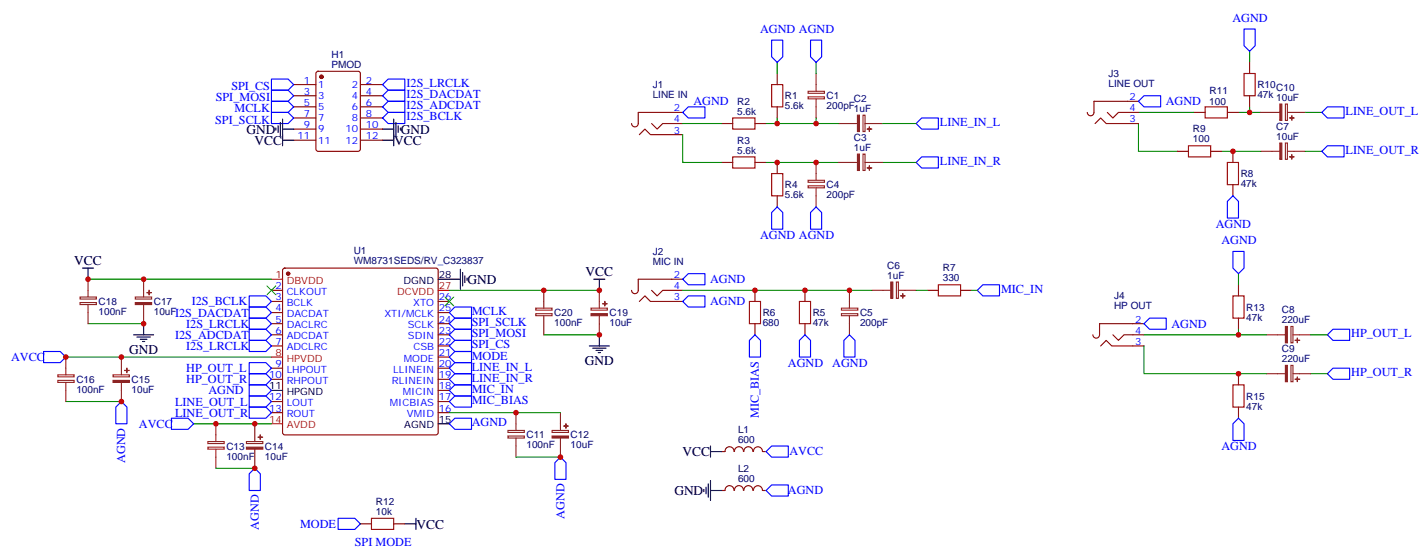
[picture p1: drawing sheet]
<svg xmlns="http://www.w3.org/2000/svg" width="453mm" height="178mm" viewBox="0 0 453 178" stroke-linecap="round" stroke-linejoin="round" font-family="sans-serif">
<g fill="none" stroke="#870000" stroke-width=".35">
<path d="M396.6 19.8v3.5M93.2 26.8h7.1M93.2 30.4h7.1M93.2 33.9h7.1M93.2 37.4h7.1M100.5 22.8l.5-.2h12.7l.6 .4 .1 24.3-.5 .7h-12.9l-.7-.4v-24.3zM114.4 26.8h7M114.4 30.4h7M114.4 33.9h7M114.4 37.4h7M206.8 39.2l1.8 1.8 1.7-1.8h6.4M216.7 35.7h-14.1v3.5a1.06 1.06 0 0 1-1.1 1.1 1.06 1.06 0 0 1-1.1-1.1"/>
<path d="M229 39.2h3.6M239.6 39.2h3.5M246.7 23.3v3.5M246.7 33.9v3.5M347.6 39.2l1.7-1.8 1.8 1.8h10.2M351.4 35.7l1.8 1.7 1.8-1.7h6.3M361.3 32.1h-14.1v3.6a1.06 1.06 0 0 1-1.1 1 1.06 1.06 0 0 1-1-1M379 35.7h3.5M389.5 35.7h3.6M396.6 30.4v3.5M93.2 41h7.1M93.2 44.5h7.1"/>
<path d="M114.4 41h7M114.4 44.5h7M202.9 42.7l1.8-1.7 1.7 1.7h10.3M229 51.5h3.6M239.6 51.5h3.5M246.7 51.5v3.6M373.7 48h3.5M384.2 48h3.6M391.3 48v3.5M391.3 58.6v3.5M246.7 62.1v3.6M86.1 92.1h3.6"/>
<path d="M86.1 95.6h3.6M86.1 99.2h3.6M89.9 85.3l.5-.2h48l.5 .2 .2 .5v51.5l-.3 .5-.4 .2h-48l-.5-.3-.2-.4v-51.5zM139.1 95.6h3.5M139.1 99.2h3.5M202.9 95.6l1.8-1.7 1.7 1.7h10.3M206.8 92.1l1.8 1.8 1.7-1.8h6.4M216.7 88.6h-14.1v3.5a1.06 1.06 0 0 1-1.1 1.1 1.06 1.06 0 0 1-1.1-1.1M239.6 92.1v3.5M255.5 92.1v3.5M294.3 92.1h3.5M304.9 92.1h3.5"/>
<path d="M393.1 90.3v3.6M86.1 102.7h3.6M86.1 106.2h3.6M86.1 109.7h3.6M86.1 116.8h3.6M139.1 102.7h3.5M139.1 106.2h3.5M139.1 109.7h3.5M139.1 116.8h3.5M139.1 113.3h3.5M239.6 102.7v3.5M255.5 102.7v3.5"/>
<path d="M349.3 109.7l1.8-1.7 1.7 1.7h10.3M353.2 106.2l1.8 1.8 1.7-1.8h6.4M363.1 102.7h-14.1v3.5a1.06 1.06 0 0 1-1.1 1.1 1.06 1.06 0 0 1-1-1.1M393.1 100.9v3.6M393.1 118.6v3.5M86.1 120.3h3.6M86.1 127.4h3.6M86.1 130.9h3.6M139.1 120.3h3.5M139.1 127.4h3.5M139.1 130.9h3.5M139.1 123.9h3.5"/>
<path d="M393.1 129.2v3.5M229 143.3h1.1M230.1 143.2a1.41 1.41 0 0 1 1.4-1.5 1.41 1.41 0 0 1 1.4 1.5M232.9 155.6a1.41 1.41 0 0 0-1.4-1.5 1.41 1.41 0 0 0-1.4 1.5h-1.1M233.1 143.2a1.41 1.41 0 0 1 1.4-1.5 1.41 1.41 0 0 1 1.4 1.5M233.1 155.6a1.41 1.41 0 0 1 1.4-1.5 1.41 1.41 0 0 1 1.4 1.5M236.1 143.2a1.41 1.41 0 0 1 1.4-1.5 1.41 1.41 0 0 1 1.4 1.5M236.1 155.6a1.41 1.41 0 0 1 1.4-1.5 1.41 1.41 0 0 1 1.4 1.5M239.1 143.2a1.41 1.41 0 0 1 1.5-1.5 1.41 1.41 0 0 1 1.4 1.5M239.1 155.6a1.41 1.41 0 0 1 1.5-1.5 1.41 1.41 0 0 1 1.4 1.5M242.1 143.3h1M242.1 155.6h1"/>
<path d="M114.4 166.2h3.5M125 166.2h3.5"/>
</g>
<g fill="#870000" stroke="#870000" stroke-width=".35">
<circle cx="91.4" cy="86.8" r=".53"/>
<circle cx="102" cy="24.4" r=".53"/>
</g>
<path d="M86.1 88.6h3.6M139.1 92.1h3.5M86.1 113.3h3.6M86.1 134.4h3.6" fill="none" stroke="#f00" stroke-width=".35"/>
<g fill="none" stroke="#000" stroke-width=".35">
<path d="M88.3 39.9v2.1M89 38.8v4.3M89.7 37.8v8.4M125 37.8v8.4M125.7 38.8v4.3M126.4 39.9v2.1M87.6 40.6v.7M89.7 41h3.5M89.7 44.5h3.5M121.4 41h3.6M121.4 44.5h3.6M127.1 40.6v.7"/>
<path d="M26.2 85.1h3.5M27.9 85.1v3.5M139.1 88.6h7M146.1 85.4v6.4M146.8 86.5v4.2M147.5 87.5v2.1M148.2 88.2v.7M188.5 88.6h3.5M190.2 88.6v3.5M42.4 106.2h6.4M43.5 106.9h4.2M44.5 107.6h2.1"/>
<path d="M45.2 108.3h.7M45.6 102.7v3.5M187 109.7h6.4M188.1 110.5h4.2M189.2 111.2h2.1M189.9 111.9h.7M190.2 106.2v3.5M86.1 123.9h3.6M139.1 134.4h3.5M223.4 155.3v.7M224.1 154.6v2.1M224.8 153.5v4.2"/>
<path d="M225.5 155.6h3.5M225.5 141.5v3.5M225.5 152.4v6.4M225.5 143.3h3.5M128.5 166.2h3.5M132 164.4v3.6"/>
</g>
<g fill="none" stroke="#00f" stroke-width=".35">
<path d="M244.9 12.7h3.5v5.3l-1.7 1.8-1.8-1.8zM257.2 12.7h3.6v5.3l-1.8 1.8-1.8-1.8zM394.8 9.2h3.6v5.3l-1.8 1.8-1.8-1.8zM86.1 25.1h5.3l1.8 1.7-1.8 1.8h-5.3zM86.1 28.6h5.3l1.8 1.8-1.8 1.7h-5.3zM86.1 32.1h5.3l1.8 1.8-1.8 1.8h-5.3zM86.1 35.7h5.3l1.8 1.7-1.8 1.8h-5.3zM121.4 26.8l1.8-1.7h5.3v3.5h-5.3zM121.4 30.4l1.8-1.8h5.3v3.5h-5.3zM121.4 33.9l1.8-1.8h5.3v3.6h-5.3zM121.4 37.4l1.8-1.7h5.3v3.5h-5.3zM216.7 35.7l1.7-1.8h5.3v3.5h-5.3z"/>
<path d="M290.8 39.2l1.7-1.8h5.3v3.6h-5.3zM363.1 30.4h5.3v3.5h-5.3l-1.8-1.8zM419.5 35.7l1.8-1.8h5.3v3.5h-5.3zM290.8 51.5l1.7-1.7h5.3v3.5h-5.3zM419.5 48l1.8-1.8h5.3v3.6h-5.3zM246.7 65.7l1.7 1.7v5.3h-3.5v-5.3zM259 65.7l1.8 1.7v5.3h-3.6v-5.3zM391.3 62.1l1.8 1.8v5.3h-3.6v-5.3zM391.3 79.8h3.5v5.3l-1.7 1.7-1.8-1.7zM79.1 93.9h5.3l1.7 1.7-1.7 1.8h-5.3zM79.1 97.4h5.3l1.7 1.8-1.7 1.7h-5.3zM142.6 99.2l1.8-1.8h5.2v3.5h-5.2z"/>
<path d="M216.7 88.6l1.7-1.8h5.3v3.5h-5.3zM216.7 95.6l1.7-1.7h5.3v3.5h-5.3zM310.2 92.1l1.7-1.8h5.3v3.6h-5.3zM13.8 111.5h5.3l1.8 1.8-1.8 1.7h-5.3zM79.1 100.9h5.3l1.7 1.8-1.7 1.8h-5.3zM79.1 104.5h5.3l1.7 1.7-1.7 1.8h-5.3zM79.1 108h5.3l1.7 1.7-1.7 1.8h-5.3zM79.1 115h5.3l1.7 1.8-1.7 1.8h-5.3zM79.1 118.6h5.3l1.7 1.7-1.7 1.8h-5.3zM142.6 102.7l1.8-1.8h5.2v3.6h-5.2zM142.6 106.2l1.8-1.7h5.2v3.5h-5.2zM142.6 109.7l1.8-1.7h5.2v3.5h-5.2z"/>
<path d="M142.6 113.3l1.8-1.8h5.2v3.5h-5.2zM142.6 116.8l1.8-1.8h5.2v3.6h-5.2zM239.6 106.2l1.8 1.8v5.3h-3.6v-5.3zM255.5 106.2l1.7 1.8v5.3h-3.5v-5.3zM269.6 106.2l1.8 1.8v5.3h-3.6v-5.3zM363.1 102.7l1.7-1.8h5.3v3.6h-5.3zM421.3 106.2l1.8-1.7h5.2v3.5h-5.2zM421.3 118.6l1.8-1.8h5.2v3.5h-5.2zM36.8 129.2l1.7-1.8 1.8 1.8v5.2h-3.5zM54.4 132.7h5.3l1.8 1.7-1.8 1.8h-5.3zM79.1 125.6h5.3l1.7 1.8-1.7 1.8h-5.3zM79.1 129.2h5.3l1.7 1.7-1.7 1.8h-5.3z"/>
<path d="M79.1 122.1h5.3l1.7 1.8-1.7 1.7h-5.3zM142.6 120.3l1.8-1.7h5.2v3.5h-5.2zM142.6 123.9l1.8-1.8h5.2v3.5h-5.2zM142.6 127.4l1.8-1.8h5.2v3.6h-5.2zM142.6 134.4l1.8-1.7h5.2v3.5h-5.2zM391.3 134.4l1.8-1.7 1.7 1.7v5.3h-3.5zM80.9 148.6l1.7 1.7v5.3h-3.5v-5.3zM177.9 145l1.7 1.8v5.3h-3.5v-5.3zM243.1 155.6l1.8-1.8h5.3v3.6h-5.3zM244.9 141.5h5.3v3.5h-5.3l-1.8-1.7zM107.3 164.4h5.3l1.8 1.8-1.8 1.8h-5.3z"/>
</g>
<g fill="none" stroke="#a10000" stroke-width=".35">
<path d="M232.6 37.4h7v3.6h-7zM244.9 26.8h3.5v7.1h-3.5zM382.5 33.9h7v3.5h-7zM394.8 23.3h3.6v7.1h-3.6zM232.6 49.8h7v3.5h-7zM244.9 55.1h3.5v7h-3.5zM377.2 46.2h7v3.6h-7zM389.5 51.5h3.6v7.1h-3.6zM237.8 95.6h3.6v7.1h-3.6zM253.7 95.6h3.5v7.1h-3.5zM297.8 90.3h7.1v3.6h-7.1zM391.3 93.9h3.5v7h-3.5z"/>
<path d="M391.3 122.1h3.5v7.1h-3.5zM117.9 164.4h7.1v3.6h-7.1z"/>
</g>
<g fill="none" stroke="#8c2424" stroke-width=".35">
<path d="M256.5 30.7h5.2v.7h-5.2zM256.5 29h5.2v.6h-5.2zM259 23.3v5.7M259 31.4v6M266.1 39.2h6M273.9 36.5h.6v5.2h-.6zM274.5 39.2h5.7M400.1 35.7h6M408 33h.6v5.2h-.6zM408.6 35.7h5.6M256.5 58.9h5.2v.7h-5.2zM256.5 57.2h5.2v.6h-5.2z"/>
<path d="M259 51.5v5.7M259 59.7v6M266.1 51.5h6M273.9 48.9h.6v5.2h-.6zM274.5 51.5h5.7M400.1 48h6M408 45.4h.6v5.2h-.6zM408.6 48h5.6M25.4 96h5.2v.6h-5.2zM25.4 94.2h5.2v.7h-5.2zM27.9 88.6v5.6M27.9 96.7v6"/>
<path d="M42.9 94.2h5.2v.7h-5.2zM45.6 88.6v5.6M45.6 96.7v6M170 99.5h5.2v.7h-5.2zM170 97.8h5.2v.6h-5.2zM172.6 92.1v5.7M187.6 97.8h5.2v.6h-5.2zM190.2 92.1v5.7M267.1 99.5h5.1v.7h-5.1zM267.1 97.8h5.1v.6h-5.1zM269.6 92.1v5.7M276.6 92.1h6"/>
<path d="M284.5 89.5h.6v5.2h-.6zM285.1 92.1h5.7M18.3 118.9h5.2v.7h-5.2zM20.9 113.3v5.6M35.9 118.9h5.2v.7h-5.2zM38.5 113.3v5.6M172.6 100.2v6M190.2 100.2v6M269.6 100.2v6M401.9 106.2h6M401.9 118.6h6M409.7 103.6h.7v5.2h-.7z"/>
<path d="M409.7 115.9h.7v5.2h-.7zM410.4 106.2h5.6M410.4 118.6h5.6M18.3 120.7h5.2v.6h-5.2zM20.9 121.4v6M38.5 121.4v6M68.5 134.4v5.7M80.9 134.4v5.7M161.2 138.3h5.2v.7h-5.2zM161.2 136.6h5.2v.6h-5.2zM163.8 130.9v5.7M163.8 139v6"/>
<path d="M175.2 136.6h5.2v.6h-5.2zM177.9 130.9v5.7M177.9 139v6M66 141.9h5.2v.6h-5.2zM66 140.1h5.2v.6h-5.2zM68.5 142.6v6M78.2 140.1h5.2v.6h-5.2zM80.9 142.6v6"/>
</g>
<g fill="#8c2424" stroke="#8c2424" stroke-width=".35">
<path d="M272.1 36.5h.7v5.2h-.7z"/>
<path d="M275.9 40.3v1.4z"/>
<path d="M275.2 40.9l1.4 .1z"/>
<path d="M272.1 48.9h.7v5.2h-.7z"/>
<path d="M275.9 52.6v1.4z"/>
<path d="M275.2 53.3h1.4z"/>
<path d="M282.7 89.5h.7v5.2h-.7z"/>
<path d="M286.5 93.2v1.4z"/>
<path d="M285.8 93.8l1.4 .1z"/>
<path d="M406.2 45.4h.6v5.2h-.6z"/>
<path d="M410 49.1v1.4z"/>
<path d="M409.3 49.7l1.4 .1z"/>
<path d="M406.2 33h.6v5.2h-.6z"/>
<path d="M410 36.7v1.4z"/>
<path d="M409.3 37.4h1.4z"/>
<path d="M408 103.6h.6v5.2h-.6z"/>
<path d="M411.7 107.3l.1 1.4z"/>
<path d="M411.1 107.9l1.4 .1z"/>
<path d="M408 115.9h.6v5.2h-.6z"/>
<path d="M411.7 119.6l.1 1.4z"/>
<path d="M411.1 120.3h1.4z"/>
<path d="M175.2 138.3h5.2v.7h-5.2z"/>
<path d="M178.9 135.1l1.4 .1z"/>
<path d="M179.6 134.4v1.5z"/>
<path d="M78.2 141.9h5.2v.6h-5.2z"/>
<path d="M81.9 138.7h1.4z"/>
<path d="M82.6 138v1.4z"/>
<path d="M35.9 120.7h5.2v.6h-5.2z"/>
<path d="M39.6 117.5h1.4z"/>
<path d="M40.3 116.8v1.4z"/>
<path d="M42.9 96h5.2v.6h-5.2z"/>
<path d="M46.6 92.8l1.4 .1z"/>
<path d="M47.3 92.1v1.4z"/>
<path d="M187.6 99.5h5.2v.7h-5.2z"/>
<path d="M191.3 96.3l1.4 .1z"/>
<path d="M191.9 95.6l.1 1.4z"/>
</g>
<g fill="none" stroke="#008700" stroke-width=".35">
<path d="M246.7 19.8v3.5M259 19.8v3.5M396.6 16.3v3.5M216.7 39.2h12.3M243.1 39.2h23M246.7 37.4v1.8M259 37.4v1.8M280.2 39.2h10.6M361.3 39.2v8.8h12.4M361.3 35.7h17.7M396.6 33.9v1.8h-3.5M396.6 35.7h3.5"/>
<path d="M414.2 35.7h5.3M216.7 42.7v8.8h12.3M243.1 51.5h23M280.2 51.5h10.6M387.8 48h12.3M414.2 48h5.3M27.9 88.6h58.2M142.6 92.1h47.6M216.7 92.1h59.9M290.8 92.1h3.5M308.4 92.1h1.8M393.1 86.8v3.5"/>
<path d="M20.9 113.3h65.2M27.9 102.7h17.7M172.6 106.2h17.6M363.1 109.7v8.9h38.8M363.1 106.2h38.8M393.1 104.5v1.7M416 106.2h5.3M416 118.6h5.3M20.9 127.4h17.6M61.5 134.4h24.6M142.6 130.9h35.3M68.5 148.6h12.4"/>
<path d="M163.8 145h14.1"/>
</g>
<path d="M84.7 90.7l2.9 2.8M87.6 90.7l-2.9 2.8M141.2 94.2l2.8 2.8M144 94.2l-2.8 2.8" fill="none" stroke="#3c3" stroke-width=".35"/>
<g fill="#c00">
<circle cx="246.7" cy="39.2" r=".88"/>
<circle cx="259" cy="39.2" r=".88"/>
<circle cx="246.7" cy="51.5" r=".88"/>
<circle cx="259" cy="51.5" r=".88"/>
<circle cx="269.6" cy="92.1" r=".88"/>
<circle cx="239.6" cy="92.1" r=".88"/>
<circle cx="255.5" cy="92.1" r=".88"/>
<circle cx="391.3" cy="48" r=".88"/>
<circle cx="393.1" cy="106.2" r=".88"/>
<circle cx="393.1" cy="118.6" r=".88"/>
<circle cx="45.6" cy="102.7" r=".88"/>
<circle cx="190.2" cy="92.1" r=".88"/>
<circle cx="190.2" cy="106.2" r=".88"/>
<circle cx="172.6" cy="92.1" r=".88"/>
<circle cx="68.5" cy="134.4" r=".88"/>
<circle cx="80.9" cy="134.4" r=".88"/>
<circle cx="38.5" cy="113.3" r=".88"/>
<circle cx="27.9" cy="88.6" r=".88"/>
<circle cx="45.6" cy="88.6" r=".88"/>
<circle cx="80.9" cy="148.6" r=".88"/>
<circle cx="163.8" cy="130.9" r=".88"/>
<circle cx="38.5" cy="127.4" r=".88"/>
<circle cx="396.6" cy="35.7" r=".88"/>
<circle cx="177.9" cy="145" r=".88"/>
<circle cx="20.9" cy="113.3" r=".88"/>
</g>
<g font-size="4.2">
<text x="78.2" y="42.4">GND</text>
<text x="80.8" y="45.9">VCC</text>
<text x="125.1" y="45.9">VCC</text>
<text x="127.2" y="42.4">GND</text>
<text x="23.6" y="84">VCC</text>
<text x="185.9" y="87.6">VCC</text>
<text x="148.4" y="90.1">GND</text>
<text x="41" y="112.3">GND</text>
<text x="185.6" y="115.9">GND</text>
<text x="216.6" y="144.7">VCC</text>
<text x="214" y="157">GND</text>
<text x="132.2" y="167.7">VCC</text>
</g>
<g font-size="3.9" fill="#00f">
<text x="241.2" y="10.5">AGND AGND</text>
<text x="391.2" y="6.9">AGND</text>
<text x="73.4" y="28.6">SPI_CS</text>
<text x="129" y="27.5">I2S_LRCLK</text>
<text x="68.5" y="32.1">SPI_MOSI</text>
<text x="74.4" y="35.7">MCLK</text>
<text x="129" y="31.1">I2S_DACDAT</text>
<text x="129" y="34.6">I2S_ADCDAT</text>
<text x="220.1" y="33.4">AGND</text>
<text x="370" y="33.4">AGND</text>
<text x="68.3" y="39.2">SPI_SCLK</text>
<text x="129" y="38.1">I2S_BCLK</text>
<text x="298.3" y="39.9">LINE_IN_L</text>
<text x="427.1" y="36.4">LINE_OUT_L</text>
<text x="298.3" y="52.2">LINE_IN_R</text>
<text x="427.1" y="48.7">LINE_OUT_R</text>
<text x="241.2" y="75.7">AGND AGND</text>
<text x="385.9" y="72.2">AGND</text>
<text x="387.6" y="77.5">AGND</text>
<text x="225.4" y="89.8">AGND</text>
<text x="317.7" y="92.8">MIC_IN</text>
<text x="55.6" y="100.4">I2S_DACDAT</text>
<text x="60.9" y="96.9">I2S_BCLK</text>
<text x="149.7" y="99.9">MCLK</text>
<text x="225.4" y="96.9">AGND</text>
<text x="55.6" y="107.5">I2S_ADCDAT</text>
<text x="59.1" y="104">I2S_LRCLK</text>
<text x="149.7" y="103.5">SPI_SCLK</text>
<text x="149.7" y="107">SPI_MOSI</text>
<text x="371.8" y="103.9">AGND</text>
<text x="428.8" y="106.9">HP_OUT_L</text>
<text x="59.1" y="111">I2S_LRCLK</text>
<text x="149.7" y="110.5">SPI_CS</text>
<text x="3.5" y="114.5">AVCC</text>
<text x="59.1" y="118.1">HP_OUT_L</text>
<text x="149.7" y="114.1">MODE</text>
<text x="149.7" y="117.6">LINE_IN_L</text>
<text x="250" y="116.3">AGND</text>
<text x="264.2" y="116.3">AGND</text>
<text x="428.8" y="119.3">HP_OUT_R</text>
<text x="59.1" y="121.6">HP_OUT_R</text>
<text x="66.1" y="125.1">AGND</text>
<text x="149.7" y="121.1">LINE_IN_R</text>
<text x="149.7" y="124.6">MIC_IN</text>
<text x="55.6" y="128.7">LINE_OUT_L</text>
<text x="149.7" y="128.2">MIC_BIAS</text>
<text x="44.1" y="135.7">AVCC</text>
<text x="55.6" y="132.2">LINE_OUT_R</text>
<text x="149.7" y="135.2">AGND</text>
<text x="240.8" y="132.6" transform="rotate(-90 240.8 132.6)">MIC_BIAS</text>
<text x="387.6" y="142.7">AGND</text>
<text x="39.8" y="146.9" transform="rotate(-90 39.8 146.9)">AGND</text>
<text x="250.5" y="144.5">AVCC</text>
<text x="250" y="156.9">AGND</text>
<text x="95.2" y="167.5">MODE</text>
<text x="179.1" y="164.6" transform="rotate(-90 179.1 164.6)">AGND</text>
<text x="82.1" y="168.1" transform="rotate(-90 82.1 168.1)">AGND</text>
<text x="112.6" y="173.2">SPI MODE</text>
</g>
<g font-size="3.2" fill="#000080">
<text x="105.2" y="21.6">PMOD</text>
<text x="105.2" y="18.4">H1</text>
<text x="207.2" y="27.9">J1</text>
<text x="351.8" y="27.6">LINE OUT</text>
<text x="351.8" y="24.4">J3</text>
<text x="383.9" y="29.7">R11</text>
<text x="399.1" y="28">R10C10</text>
<text x="207.2" y="31.1">LINE IN</text>
<text x="234" y="33.2">R2</text>
<text x="249.1" y="34.7">5.6k</text>
<text x="249.1" y="31.5">R1</text>
<text x="262.4" y="34.7">200pF</text>
<text x="262.4" y="31.5">C1</text>
<text x="271" y="35.5">1uF</text>
<text x="271" y="32.3">C2</text>
<text x="383.8" y="33.3">100</text>
<text x="399.1" y="31.2">47k 10uF</text>
<text x="234" y="36.4">5.6k</text>
<text x="405.1" y="41.1">C7</text>
<text x="234" y="45.5">R3</text>
<text x="271" y="47.8">1uF</text>
<text x="271" y="44.7">C3</text>
<text x="378.6" y="45.2">100</text>
<text x="378.6" y="42">R9</text>
<text x="405.1" y="44.3">10uF</text>
<text x="234" y="48.7">5.6k</text>
<text x="249.1" y="59.7">R4</text>
<text x="262.4" y="59.7">C4</text>
<text x="393.8" y="59.4">47k</text>
<text x="393.8" y="56.2">R8</text>
<text x="249.1" y="62.9">5.6k</text>
<text x="262.4" y="62.9">200pF</text>
<text x="112.3" y="83.9">WM8731SEDS/RV_C323837</text>
<text x="112.3" y="80.7">U1</text>
<text x="207.2" y="84">MIC IN</text>
<text x="207.2" y="80.8">J2</text>
<text x="281.6" y="88.4">1uF</text>
<text x="281.6" y="85.2">C6</text>
<text x="299.2" y="89.3">330</text>
<text x="299.2" y="86.1">R7</text>
<text x="353.6" y="94.9">J4</text>
<text x="31.3" y="99.9">100nF</text>
<text x="31.3" y="96.8">C18</text>
<text x="48.8" y="99.9">10uF</text>
<text x="48.8" y="96.8">C17</text>
<text x="175.9" y="100.3">C20</text>
<text x="193.5" y="100.3">C19</text>
<text x="242.1" y="100.3">R6</text>
<text x="258" y="100.3">R5</text>
<text x="272.9" y="100.3">C5</text>
<text x="353.6" y="98.1">HP OUT</text>
<text x="395.5" y="101.7">47k</text>
<text x="395.5" y="98.5">R13</text>
<text x="406.8" y="99.3">C8</text>
<text x="175.9" y="103.5">100nF</text>
<text x="193.5" y="103.5">10uF</text>
<text x="242.1" y="103.5">680</text>
<text x="258" y="103.5">47k</text>
<text x="272.9" y="103.5">200pF</text>
<text x="406.8" y="102.5">220uF</text>
<text x="406.8" y="111.7">C9</text>
<text x="406.8" y="114.9">220uF</text>
<text x="24.2" y="124.6">100nF</text>
<text x="24.2" y="121.5">C16</text>
<text x="41.8" y="124.6">10uF</text>
<text x="41.8" y="121.5">C15</text>
<text x="395.5" y="129.9">47k</text>
<text x="395.5" y="126.8">R15</text>
<text x="234.2" y="137.5">L1</text>
<text x="71.9" y="142.6">C13</text>
<text x="84.1" y="142.6">C14</text>
<text x="167.1" y="142.3">100nF</text>
<text x="167.1" y="139.1">C11</text>
<text x="181.1" y="142.3">10uF</text>
<text x="181.1" y="139.1">C12</text>
<text x="234.2" y="140.7">600</text>
<text x="71.9" y="145.8">100nF</text>
<text x="84.1" y="145.8">10uF</text>
<text x="234.2" y="149.8">L2</text>
<text x="234.2" y="153">600</text>
<text x="119.3" y="160.2">R12</text>
<text x="119.3" y="163.4">10k</text>
</g>
<g font-size="3.2" fill="#00f">
<text x="96.5" y="26.5">1</text>
<text x="101" y="27.9">1</text>
<text x="111.7" y="27.9">2</text>
<text x="116.1" y="26.5">2</text>
<text x="96.5" y="30">3</text>
<text x="96.5" y="33.5">5</text>
<text x="101" y="31.4">3</text>
<text x="101" y="35">5</text>
<text x="111.7" y="31.4">4</text>
<text x="111.7" y="35">6</text>
<text x="116.1" y="30">4</text>
<text x="116.1" y="33.5">6</text>
<text x="213.9" y="35.3">2</text>
<text x="358.5" y="35.3">4</text>
<text x="358.5" y="31.8">2</text>
<text x="96.5" y="37.1">7</text>
<text x="96.5" y="40.6">9</text>
<text x="101" y="38.5">7</text>
<text x="111.7" y="38.5">8</text>
<text x="116.1" y="37.1">8</text>
<text x="116.1" y="40.6">10</text>
<text x="213.9" y="38.8">4</text>
<text x="358.5" y="38.8">3</text>
<text x="94.5" y="44.1">11</text>
<text x="101" y="42">9</text>
<text x="101" y="45.5">11</text>
<text x="109.6" y="42">10</text>
<text x="109.6" y="45.5">12</text>
<text x="116.1" y="44.1">12</text>
<text x="213.9" y="42.4">3</text>
<text x="213.9" y="88.2">2</text>
<text x="87.5" y="91.8">2</text>
<text x="87.5" y="95.3">3</text>
<text x="91" y="93.5">CLKOUT</text>
<text x="139.2" y="95.3">26</text>
<text x="213.9" y="91.8">4</text>
<text x="213.9" y="95.3">3</text>
<text x="87.5" y="98.8">4</text>
<text x="91" y="97">BCLK</text>
<text x="91" y="100.6">DACDAT</text>
<text x="122" y="100.6">XTI/MCLK</text>
<text x="131.1" y="97">XTO</text>
<text x="139.2" y="98.8">25</text>
<text x="87.5" y="102.3">5</text>
<text x="87.5" y="105.9">6</text>
<text x="91" y="104.1">DACLRC</text>
<text x="91" y="107.6">ADCDAT</text>
<text x="129.4" y="104.1">SCLK</text>
<text x="129.4" y="107.6">SDIN</text>
<text x="139.2" y="105.9">23</text>
<text x="139.2" y="102.3">24</text>
<text x="360.3" y="105.9">4</text>
<text x="360.3" y="102.3">2</text>
<text x="87.5" y="109.4">7</text>
<text x="91" y="111.2">ADCLRC</text>
<text x="131.2" y="111.2">CSB</text>
<text x="139.2" y="112.9">21</text>
<text x="139.2" y="109.4">22</text>
<text x="360.3" y="109.4">3</text>
<text x="85.5" y="120">10</text>
<text x="87.5" y="116.5">9</text>
<text x="91" y="118.2">LHPOUT</text>
<text x="124.8" y="118.2">LLINEIN</text>
<text x="128.1" y="114.7">MODE</text>
<text x="139.2" y="120">19</text>
<text x="139.2" y="116.5">20</text>
<text x="91" y="121.7">RHPOUT</text>
<text x="124.4" y="121.7">RLINEIN</text>
<text x="127.8" y="125.3">MICIN</text>
<text x="139.2" y="123.5">18</text>
<text x="85.5" y="127">12</text>
<text x="85.5" y="130.6">13</text>
<text x="91" y="128.8">LOUT</text>
<text x="123.7" y="128.8">MICBIAS</text>
<text x="139.2" y="130.6">16</text>
<text x="139.2" y="127">17</text>
<text x="91" y="132.3">ROUT</text>
<text x="129.1" y="132.3">VMID</text>
</g>
<g font-size="3.2" fill="#f00">
<text x="87.5" y="88.2">1</text>
<text x="91" y="90">DBVDD</text>
<text x="126" y="93.5">DCVDD</text>
<text x="139.2" y="91.8">27</text>
<text x="87.5" y="112.9">8</text>
<text x="91" y="114.7">HPVDD</text>
<text x="85.5" y="134.1">14</text>
<text x="91" y="135.9">AVDD</text>
</g>
<g font-size="3.2">
<text x="128" y="90">DGND</text>
<text x="139.2" y="88.2">28</text>
<text x="85.5" y="123.5">11</text>
<text x="91" y="125.3">HPGND</text>
<text x="128.3" y="135.9">AGND</text>
<text x="139.2" y="134.1">15</text>
</g>
</svg>
